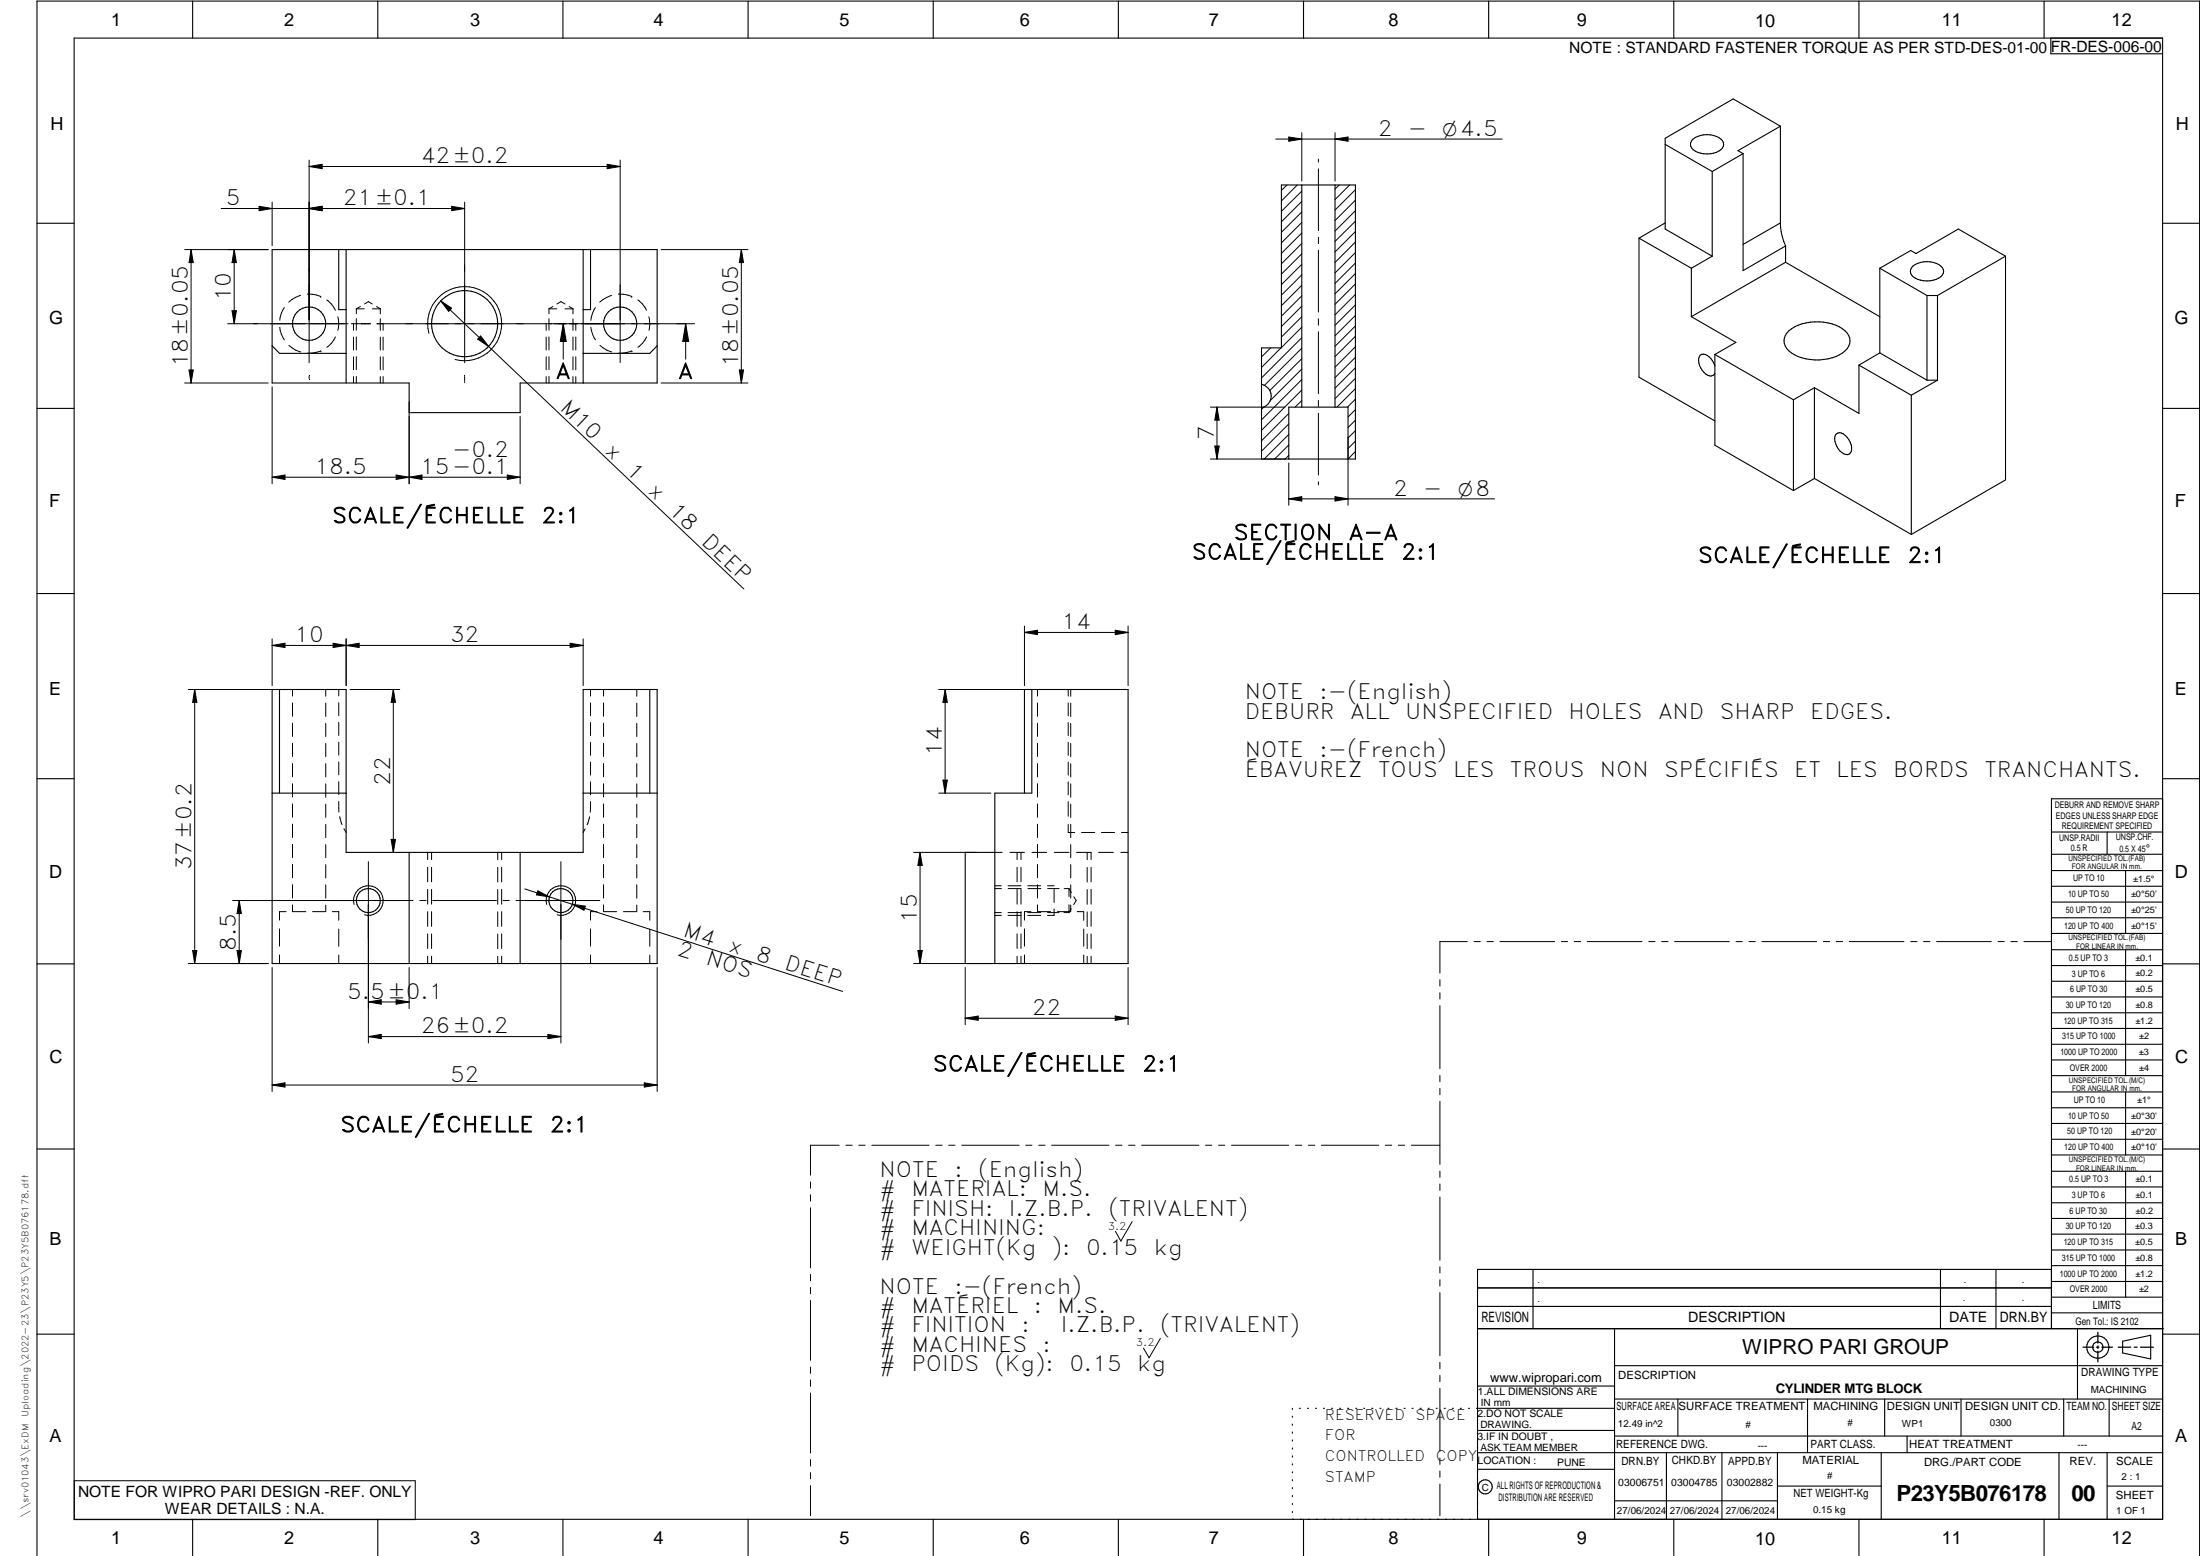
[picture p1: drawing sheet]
<svg xmlns="http://www.w3.org/2000/svg" width="594mm" height="420mm" viewBox="0 0 594 420" stroke-linecap="round" stroke-linejoin="round" font-family="sans-serif">
<g fill="none" stroke="#000" stroke-width=".3">
<path d="M20 10.3h564v400h-564zM52 .3v10M102 .3v10M152 .3v10M202 .3v10M252 .3v10M302 .3v10M352 .3v10M402 .3v10M452 .3v10M502 .3v10M552 .3v10"/>
<path d="M553.8 10.3v4.2h30.2M449.7 39l12.7 7.3M457.2 37.5a6.3 6.3 0 0 1 7.9 .5 1.89 1.89 0 0 1-1 2.8 6.3 6.3 0 0 1-7.3-.8 1.71 1.71 0 0 1 .4-2.5zM480.8 34.1l-11.5 6.6 1.4 .8M480.8 34.1v26.1M480.8 34.1l-12.8-7.4-18.3 10.6v24.5l12.7 7.4M346 50h20v74h-25.4v-30.1h5.4zM351.5 50v59.9M360.5 50v59.9M462.4 46.3v22.9M470.7 41.5l-8.3 4.8M470.7 41.5v31.6l11.5-6.7"/>
<path d="M10 60.3h10M73.5 67.4h104v36h-37v8h-30v-8h-37zM91.5 67.4v16.2h2M93.5 67.4v36M157.5 67.4v36M159.5 67.4v16.2h-2M442.6 64.3l14.1 8.1M442.6 64.3v37.6l20.5 11.8M449.7 60.2l-7.1 4.1M456.7 72.4v13.1M462.4 69.2l-5.7 3.2M480.8 60.2a15 15 0 0 0 1.4 6.2"/>
<path d="M480.8 60.2l-10.1 5.8M482.2 70.8l25.4 14.7M482.2 66.4v4.4M482.2 70.8l-25.5 14.7M507.6 72.4l12.8 7.4M507.6 72.4v22.9M516.6 71.8a6.3 6.3 0 0 1 7.9 .5 1.89 1.89 0 0 1-1 2.8 6.3 6.3 0 0 1-7.3-.8 1.71 1.71 0 0 1 .4-2.5zM520.4 79.8v22.9M520.4 79.8h2.8M523.2 79.8v22.9M541.6 69.2l-12.8-7.4-11.4 6.7-1.4-.9-8.4 4.8M541.6 69.2l-18.4 10.6"/>
<path d="M541.6 69.2v60.4l-25.5 14.7M584 60.3h10M73.5 93.4l2 2h18M177.5 93.4l-2 2h-18M456.7 85.5l12.1 7-5.7 3.2M463.1 95.7l21.2 12.3M463.1 95.7v24.5l21.2 12.3M463.1 98.8a3.8 3.8 0 0 0-3.6-3.1 2.27 2.27 0 0 0-.6 3l.4 .7a3 3 0 0 0 3.3 2l.5-.6M483 89.4a13 13 0 0 1 15.3 0 3.5 3.5 0 0 1-.7 5.9 13.1 13.1 0 0 1-14.6-.6 3.4 3.4 0 0 1 0-5.3zM502 98.6l14.1 8.1M502 98.6v13l-12-6.9M507.6 95.3l12.8 7.4"/>
<path d="M507.6 95.3l-5.6 3.3M10 110.3h10M340.6 103.8a3.3 3.3 0 0 1 2.7 3.2 3.3 3.3 0 0 1-2.7 3.2M484.3 108v24.5M490 104.7v24.5M490 104.7l-5.7 3.3M495.9 117.1a2.1 2.1 0 0 1 2.9 1 3.8 3.8 0 0 1 .9 4.2 1.41 1.41 0 0 1-2.3-.1 4.5 4.5 0 0 1-1.8-4.7zM516.1 106.7v37.6M520.4 102.7h2.8M523.2 102.7l-7.1 4M584 110.3h10M364 124v-14.1h-16v14.1"/>
<path d="M490 129.2l-5.7 3.3M490 129.2l26.1 15.1M10 160.3h10M584 160.3h10M73.5 186.2h20v44h64v-44h20v74h-104zM75.5 186.2v28M175.5 186.2v28M278.6 186.2v28h-10v46M10 210.3h10M73.5 214.2h20M157.5 214.2h20M276.6 214.2v-28h28v74h-44v-30h8"/>
<path d="M584 215.7h-30v143.1M584 210.3h10M110.5 230.2v30M140.5 230.2v30M554 224.7h30M554 230.7h30M554 235.1h30M554 239.3h30M569 224.7v6M574 235.1v17M554 243.6h30M554 247.8h30"/>
<path d="M554 252.1h30M554 256.5h30M574 256.5v33.9M10 260.3h10M554 260.7h30M554 265h30M554 269.2h30M554 273.5h30M554 277.7h30M584 260.3h10M554 282h30M554 286.2h30"/>
<path d="M554 290.4h30M554 294.9h30M554 299.1h30M574 294.9v17M10 310.3h10M554 303.4h30M554 307.6h30M554 311.9h30M554 316.3h30M574 316.3v34M584 310.3h10M554 320.5h30"/>
<path d="M554 324.8h30M554 329h30M554 333.2h30M554 337.5h30M399 358.8h185.2M399 352.8h155M399 347.8h155M414 342.8v16M436 358.8v51.5M524 342.8v16M539 342.8v16M554 341.8h30"/>
<path d="M554 346h30M554 350.3h30M554 354.5h30M554 342.8h-155v67.5M561 358.8v19M10 360.3h10M399 374.3h37M436 377.8h148M453.1 377.8v10M488.1 377.8v14.5M508.9 377.8v10M529.5 377.8v10"/>
<path d="M557.3 377.8v10M569.5 377.8v10M573.2 362.2l7.6-1.6v6.3l-7.6-1.6zM584 368.8h-148M584 360.3h10M349 380.3v.3M349 382.4v.3M349 384.6v.3M349 386.7v.3M349 388.8v.3M349 391v.3M349 393.1v.3"/>
<path d="M349 395.3v.3M349 397.4v.3M349 399.5v.3M350.9 380.3h.2M353.1 380.3h.2M355.2 380.3h.3M357.4 380.3h.3M359.6 380.3h.3M361.7 380.3h.3M363.9 380.3h.3M366.1 380.3h.3M368.3 380.3h.2"/>
<path d="M370.4 380.3h.3M372.6 380.3h.3M374.8 380.3h.3M376.9 380.3h.4M379.1 380.3h.3M381.3 380.3h.3M383.4 380.3h.4M385.6 380.3h.3M387.8 380.3h.3M390 380.3h.3M392.2 380.3h.3M394.3 380.3h.3"/>
<path d="M396.5 380.3h.3M398.7 380.3h37.3M399 396.7h37M399 392.3h185M399 386.2h37M436 387.8h148M450 392.3v18M465 392.3v18M480 392.3v18M508 392.3v18M515 387.8v4.5M556 392.3v18"/>
<path d="M569 392.3v18M52 410.3v9.7M102 410.3v9.7M152 410.3v9.7M202 410.3v9.7M252 410.3v9.7M302 410.3v9.7M349 401.7v.3M349 403.8v.4M349 406v.3M349 408.1v.3M352 410.3v9.7"/>
<path d="M402 410.3v9.7M436 405.3h44M452 410.3v9.7M480 401.3h28M502 410.3v9.7M552 410.3v9.7M569 401.3h15M10 420v-419.7h584v419.7"/>
<circle cx="83.5" cy="87.4" r="4.5"/>
<circle cx="125.5" cy="87.4" r="8.9"/>
<circle cx="167.4" cy="87.4" r="4.5"/>
<circle cx="99.5" cy="243.2" r="3.2"/>
<circle cx="151.5" cy="243.2" r="3.2"/>
<circle cx="566.5" cy="363.7" r="1.39"/>
<circle cx="566.5" cy="363.8" r="3"/>
<circle cx="401.1" cy="401.5" r="1.9"/>
</g>
<g fill="none" stroke="#000" stroke-width=".27">
<path d="M344.5 37.5h61.1M348 37l3.5 .5-3.5 .6zM351.5 35.8v13.1M360.5 37.5l3.5-.5v1.1zM360.5 35.8v13.1M59.7 56.3h65.8M70 55.7l3.5 .6-3.5 .6zM73.5 54.6v11.7M83.5 56.3l3.5-.6v1.2zM83.5 45l3.5-.6v1.2zM83.5 43.2v54.7M83.5 45h84"/>
<path d="M122 55.7l3.5 .6-3.5 .6zM125.5 54.6v43.3M164 44.4l3.5 .6-3.5 .6zM167.5 43.2v54.7M347.5 50l-1.5 1.4M350.3 50l-4.3 4.3M351.5 51.6l-5.5 5.5M351.5 54.4l-5.5 5.5M351.5 57.2l-5.5 5.5M356 43v.8M356 45.6v16.7M361.6 50l-1.1 1.1"/>
<path d="M364.4 50l-3.9 3.9M366 51.2l-5.5 5.5M366 56.9l-5.5 5.5M366 54.1l-5.5 5.5M366 59.7l-5.5 5.5M49.9 67.4h22.5M51.6 67.4v36M51.6 67.4l.6 3.5h-1.2zM63.2 67.4l.6 3.5h-1.2zM63.2 67.4v20M81.1 79.8a8.3 8.3 0 0 0-3.1 1.8M83 79.4a8.1 8.1 0 0 1 3.6 .7"/>
<path d="M165.1 79.8l-1.3 .5-1.8 1.3M167 79.4a8.1 8.1 0 0 1 3.6 .7M178.5 67.4h23.5M200.2 67.4l.6 3.5h-1.2zM200.2 67.4v36M351.5 60.1l-5.5 5.5M351.5 62.9l-5.5 5.5M351.5 65.7l-5.5 5.5M351.5 68.5l-5.5 5.5M351.5 71.4l-5.5 5.5M351.5 74.2l-5.5 5.5M351.5 77l-5.5 5.5"/>
<path d="M351.5 79.9l-5.5 5.5M356 64.1v1.7M356 67.6v16.7M366 65.4l-5.5 5.5M366 68.2l-5.5 5.5M366 71l-5.5 5.5M366 62.5l-5.5 5.5M366 73.9l-5.5 5.4M366 76.7l-5.5 5.5M366 79.5l-5.5 5.5M51 99.9h1.2l-.6 3.5zM61.5 87.4h32.5"/>
<path d="M62.6 83.9h1.2l-.6 3.5zM75.6 88.3a6.9 6.9 0 0 0 1.2 3.5M76.8 83.1a6.5 6.5 0 0 0-1.2 3.4M78 93.3a6.8 6.8 0 0 0 3.2 1.7M86.6 80.1h.1M86.6 94.8l-2.2 .5-1.3 .1M86.6 94.7h.1M88.2 81a6.7 6.7 0 0 1 2.4 2.8M90.6 91a6.3 6.3 0 0 1-2.3 2.8M91.2 85.6a6.6 6.6 0 0 1 0 3.6M94.9 87.4h5.2M95.5 87.4v1.8"/>
<path d="M95.5 91v3.5M95.5 96.4v3.5M96.2 83.4h2.1M96.2 91v3.5M96.2 96.3v3.5M96.2 83.4v1.3M96.2 86.1v3.1M97.3 82.8l-1.1 .6M98.4 82.1l1.1-.7 1 .7M100.5 83.4h2.2M101.7 82.8l1 .6M102.7 83.4v1.4"/>
<path d="M102.7 86.1v3.1M102.7 91v3.5M102.7 96.4v3.5M103.5 87.4v1.8M103.5 91v3.5M103.5 96.4v3.5M115.8 90a10 10 0 0 1 8.8-12.5 10 10 0 0 1 10.8 10.8 10 10 0 0 1-12.5 8.8M119 81.2l3 2-.8 .9zM119 81.2l81.9 77.8M129.8 90.7l2.1 2.9-2.9-2zM147.5 87.4v1.8M147.5 91v3.5"/>
<path d="M147.5 96.4v3.5M148.2 83.4h2.2M148.2 83.4v1.3M148.2 86.1v3.1M148.2 91v3.5M148.2 96.3v3.5M149.3 82.8l-1.1 .6M150.4 82.1l1.1-.7 1.1 .7M152.1 87.4v9.6M152.1 87.4l.8 4.8h-1.6zM152.6 83.4h2.1M153.7 82.8l1 .6"/>
<path d="M154.7 83.4v1.4M154.7 86.1v3.1M154.7 91v3.5M154.7 96.4v3.5M155.5 87.4v1.8M155.5 91v3.5M155.5 96.4v3.5M159.5 88.3a7.5 7.5 0 0 0 1.3 3.5M160.8 83.1a7.7 7.7 0 0 0-1.3 3.4M162 93.3a7.3 7.3 0 0 0 3.2 1.7M170.6 80.1h.1M170.6 94.8l-2.2 .5-1.4 .1"/>
<path d="M170.6 94.7h.1M172.2 81a7.1 7.1 0 0 1 2.4 2.8M174.6 91a6.8 6.8 0 0 1-2.4 2.8M175.2 85.6a7.2 7.2 0 0 1 .1 3.6M185.2 87.4l.8 4.8h-1.6zM185.2 87.4v9.6M187.6 87.4h-85.8M199.6 99.9h1.2l-.6 3.5zM343.1 93.9l-2.5 2.5M345.9 93.9l-5.3 5.3M351.5 82.7l-5.5 5.5M351.5 85.5l-5.5 5.5"/>
<path d="M351.5 88.3l-5.5 5.6M351.5 91.2l-10.9 10.9M351.5 94l-10 10.1M351.5 99.7l-8.5 8.5M351.5 96.9l-8.6 8.6M356 86.1v1.7M356 89.6v16.7M366 85.2l-5.5 5.5M366 88l-5.5 5.5M366 96.5l-5.5 5.5M366 99.3l-5.5 5.5M366 82.3l-5.5 5.5"/>
<path d="M366 90.8l-5.5 5.5M366 93.6l-5.5 5.5M49.9 103.4h22.5M73.5 104.4v26.2M83.5 101.6v.6M95.5 101.7v1.7M96.2 101.6v1.8M102.7 101.7v1.7M103.5 101.7v1.7M110.5 108.5v22.1M125.5 101.6v1.4M125.5 103.3h.1"/>
<path d="M140.5 112.4v18.2M147.5 101.7v1.7M148.2 101.6v1.8M154.7 101.7v1.7M155.5 101.7v1.7M178.5 103.4h23.5M326.8 109.9h20.2M328.6 109.9v14.1M328.6 109.9l.6 3.6h-1.2zM341.2 109.9l-.6 .6M348 117.3l-6.6 6.7M348 111.6l-7.4 7.4"/>
<path d="M348 114.5l-7.4 7.3M351.5 108.2l-1.8 1.7M351.5 102.5l-10.9 10.9M351.5 105.3l-10.9 10.9M356 108.1v1.7M356 111.6v16.7M364 118v18.4M366 102.2l-5.5 5.5M366 104.9l-5 5M366 110.6l-2 2M366 113.5l-2 1.9M366 116.3l-2 2"/>
<path d="M366 119.1l-2 2M366 107.8l-2.2 2.1M73.5 128.9h67M73.5 128.9l3.5-.6v1.2zM107 128.3l7 1.2v-1.2l-7 1.2zM137 128.3l3.5 .6-3.5 .6zM326.8 124h20.2M328 120.4h1.2l-.6 3.6zM348 123l-1 1M348 125v11.4M348 134.7l3.5-.6v1.2zM348 134.7h55.6"/>
<path d="M348 120.1l-3.8 3.9M356 130.1v.8M360.5 134.1l3.5 .6-3.5 .6zM366 121.9l-2 2.1M73.5 172.5v12.6M73.5 174.3h84M73.5 174.3l3.5-.6v1.1zM90 173.7l3.5 .6-3.5 .5zM93.5 172.5v12.6M93.5 174.3l3.5-.6v1.1zM154 173.7l3.5 .6-3.5 .5zM157.5 172.5v12.6"/>
<path d="M276.6 169v16.1M276.6 170.8l3.6-.6v1.2zM276.6 170.8h28M301.2 170.2l3.4 .6-3.4 .6zM304.6 169v16.1M50.8 186.2h23.6M52.6 186.2v74M52.6 186.2l.6 3.5h-1.2zM79 186.2v1.8M79 189.8v3.6M79 195.3v3.5M88 186.2v1.8"/>
<path d="M88 189.9v3.6M88 195.3v3.6M91.5 186.2v1.7M91.5 189.7v3.6M91.5 195.1v3.5M94.5 186.2h13.4M106.2 186.2l.6 3.5h-1.2zM106.2 186.2v44M159.5 186.2v1.8M159.5 189.8v3.5M159.5 195.1v3.5M163 186.2v1.8"/>
<path d="M163 189.8v3.6M163 195.3v3.5M172 186.2v1.8M172 189.9v3.6M172 195.3v3.6M253.5 186.2h24.1M255.2 186.2v28M255.2 186.2l.6 3.5h-1.2zM280.2 186.2v1.8M280.2 189.8v3.6M280.2 195.3v3.5M288.5 186.2v1.8"/>
<path d="M288.5 189.8v3.5M288.5 195.1v3.5M289.1 186.2v1.8M289.1 189.9v3.6M289.1 195.3v3.6M79 200.7v3.6M79 206.2v3.6M79 211.6v3.6M79 217.1v3.6M88 200.7v3.6M88 206.2v3.6M88 211.7v3.6"/>
<path d="M88 217.1v3.6M91.5 200.4v3.5M91.5 205.7v3.6M91.5 211.1v3.5M91.5 216.4v2.9M159.5 216.5l-.1 2.8M159.5 200.4v3.6M159.5 205.8v3.5M159.5 211.1v3.5M163 200.7v3.6M163 206.2v3.6M163 211.6v3.6"/>
<path d="M163 217.1v3.6M172 200.7v3.6M172 206.2v3.6M172 211.7v3.6M172 217.1v3.6M253.5 214.2h14.1M254.6 210.7h1.2l-.6 3.5zM280.2 200.7v3.6M280.2 206.2v3.6M280.2 211.6v3.6M280.2 217.1v3.6M288.5 216.5v3.9"/>
<path d="M288.5 200.4v3.6M288.5 205.8v3.5M288.5 211.1v3.5M289.1 200.7v3.6M289.1 206.2v3.6M289.1 211.7v3.6M289.1 217.1v3.6M79 222.5v3.6M79 228v3.6M79 233.4v3.6M79 238.9v3.6M88 222.6v3.6"/>
<path d="M88 228v3.6M88 233.5v3.6M88 238.9v3.6M91.7 220.5l.7 2.2M92.9 223.8l.6 1M99.5 232.7v48.9M105.6 226.7h1.2l-.6 3.5zM115.5 230.2v1.9M115.5 234.2v3.9M116.5 230.2v1.9M116.5 234.2v3.9M134.4 230.2v2"/>
<path d="M134.4 234.2v4M135.5 230.2v1.9M135.5 234.2v3.9M151.5 232.7v48.9M158 223.8l-.5 1M159.2 220.6l-.7 2.1M163 222.5v3.6M163 228v3.6M163 233.4v3.6M163 238.9v3.6M172 222.6v3.6M172 228v3.6"/>
<path d="M172 233.5v3.6M172 238.9v3.6M246.7 230.2h16.9M248.4 230.2v30M248.4 230.2l.6 3.5h-1.1zM268.6 239.9h1.8M268.6 239.2h1.8M268.6 230.2h2M272.2 239.2h3.5M272.2 239.9h3.6M272.7 230.2h3.9M274.7 230.2v1.9"/>
<path d="M274.7 234.2v3.9M275.7 230.2v1.9M275.7 234.2v3.9M277.5 239.2h3.5M277.6 239.9h3.5M278.7 230.2h4M280.2 222.5v3.6M280.2 228v3.6M280.2 233.4v3.6M280.2 238.9v3.6M282.9 239.2h1.7M284.7 230.2h4"/>
<path d="M286 239.9h-3.1M287.4 239.9h1.3M288.5 222.6v2.2h1.7M288.7 239.9l.6 1.1M288.7 239.9v2.2M289.1 222.6v3.6M289.1 228v3.6M289.1 233.5v3.6M289.1 238.9v3.6M290.7 230.2h3.9v1.9M292.1 224.8h3.5M293.6 230.2v2"/>
<path d="M293.6 234.2v4M294.6 234.2v3.9M296.7 230.2h3.9M297.4 224.8h3.6M302.7 230.2h1.9M302.8 224.8h1.8M52 256.7h1.2l-.6 3.5zM62.8 243.2h48.7M64 256.7h1.2l-.6 3.5zM64.6 243.2v17M64.6 243.2l.6 3.5h-1.2zM75.5 250.8v4.7"/>
<path d="M75.5 257.9v2.3M77.3 246.2h-1.8v2.3M79 244.3v1.9M79.1 246.2h3.5M84.4 246.2h3.5M88 244.4v1.8M89.7 246.2h1.8v2.3M91.5 250.9v4.6M91.5 257.9v2.3M95.6 244.2a4 4 0 0 1 3.5-5 4 4 0 0 1 4.3 4.3 4 4 0 0 1-5 3.5M113.4 243.2h1.7M115.5 240.2v3.9"/>
<path d="M115.5 246.2v3.9M115.5 252.2v3.9M115.5 258.2v2M116.5 240.2v3.9M116.5 246.2v3.9M116.5 252.2v3.9M116.5 258.2v2M116.8 243.2h17.3M134.4 240.2v4M134.4 246.2v4M134.4 252.2v4M134.4 258.2v2"/>
<path d="M135.5 240.2v3.9M135.5 246.2v3.9M135.5 252.2v3.9M135.5 258.2v2M135.8 243.2h1.7M139.4 243.2h22.6M141.7 240l85.8 27.7M145.2 240.5l3.2 1.7-3.5-.6zM147.6 244.2a4 4 0 0 1 3.5-5 4 4 0 0 1 4.3 4.3 4 4 0 0 1-5 3.5M154.6 244.2l3.5 .5-.4 1.1zM159.5 250.8v4.7M159.5 257.9v2.3"/>
<path d="M161.2 246.2h-1.7v2.3M163 244.3v1.9M163 246.2h3.5M168.4 246.2h3.5M172 244.4v1.8M173.7 246.2h1.8v2.3M175.5 250.9v4.6M175.5 257.9v2.3M247.9 256.7h1.1l-.6 3.5zM268.6 246.4h1.8M268.6 247.2h1.8M272.2 246.4h3.5"/>
<path d="M272.2 247.2h3.5M274.7 240.2v3.9M274.7 246.2v3.9M274.7 252.2v3.9M274.7 258.2v2M275.7 240.2v3.9M275.7 246.2v3.9M275.7 252.2v3.9M275.7 258.2v2M276.6 250.8v4.7M276.6 257.9v2.3M277.5 246.4h3.5"/>
<path d="M277.5 247.2h3.5M278.4 246.2h-1.8v2.3M280.2 244.3v1.9M280.2 246.2h3.5M284.6 245.4v1.8h-1.7M284.6 240.2v3.5M285.5 246.2h3.5M286 246.4h-3.1M287.3 246.4h1.4M288.7 244.3v2.1M289.1 244.4v1.8M289.3 245.4l-.6 1"/>
<path d="M290 242.1l.6 1.1-.7 1.1M290.9 246.2h1.7v2.3M292.6 250.9v4.6M292.6 257.9v2.3M293.6 240.2v4M293.6 246.2v4M293.6 252.2v4M293.6 258.2v2M294.6 240.2v3.9M294.6 246.2v3.9M294.6 252.2v3.9M294.6 258.2v2"/>
<path d="M396.2 254.3h-7.4v8.5M398.1 254.3h1.6M401.5 254.3h1.8M405 254.3h14.8M421.6 254.3h1.7M425.1 254.3h1.7M428.6 254.3h14.8M445.2 254.3h1.7M448.7 254.3h1.7M452.2 254.3h14.8M468.8 254.3h1.7M472.3 254.3h1.7"/>
<path d="M475.8 254.3h14.8M492.4 254.3h1.7M495.8 254.3h1.8M499.4 254.3h14.7M516 254.3h1.6M519.4 254.3h1.8M522.9 254.3h14.8M539.5 254.3h1.7M543 254.3h1.7M546.5 254.3h7.4M50.8 260.2h21.6M73.5 261.2v33.5"/>
<path d="M99.5 279.9h52M99.5 270.6h11M99.5 279.9l3.4-.6v1.2zM99.5 270.6l3.4-.6v1.1zM107 270l3.5 .6-3.5 .5zM110.5 261.2v11.1M147.9 279.3l3.6 .6-3.6 .6zM177.5 261.2v33.5M246.7 260.2h20.9M260.6 275h44M260.6 275l3.6-.6v1.1zM260.6 261.2v15.5"/>
<path d="M301.2 274.4l3.4 .6-3.4 .5zM304.6 261.2v15.5M388.8 264.5v1.8M388.8 268.1v1.6M388.8 271.6v17M73.5 293h104M73.5 293l3.5-.6v1.1zM174 292.4l3.5 .6-3.5 .5zM388.8 290.4v1.7M388.8 293.9v1.7M388.8 297.4v17M218.9 319.2v1.6"/>
<path d="M226.6 309.2h-7.7v8.1M228.4 309.2h1.7M231.9 309.2h1.7M235.4 309.2h15.5M252.7 309.2h1.7M256.2 309.2h1.7M259.7 309.2h15.5M277 309.2h1.7M280.5 309.2h1.7M284 309.2h15.5M301.2 309.2h1.8M304.8 309.2h1.7"/>
<path d="M308.3 309.2h15.5M325.5 309.2h1.7M329.1 309.2h1.6M332.6 309.2h15.4M349.8 309.2h1.7M353.3 309.2h1.7M356.8 309.2h15.5M374.1 309.2h1.7M377.6 309.2h1.7M381.1 309.2h7.7M388.8 316.2v1.7M388.8 319.7v1.7"/>
<path d="M218.9 322.6v1.8M218.9 326.1v16.2M305.7 329.9l-3 5.2-1.5-2.6M388.8 323.2v17.1M218.9 344.1v1.8M218.9 347.6v1.7M218.9 351.2v16.1M388.8 342.1v1.6M388.8 345.6v1.7M388.8 349v17.1M218.9 369.1v1.7M218.9 372.6v1.8"/>
<path d="M218.9 376.1v16.2M313.3 361.4l-3 5.2-1.5-2.6M388.8 367.9v1.7M388.8 371.4v1.7M388.8 374.9v17M20.1 399.8h92v10.5h-92zM218.9 394.1v1.8M218.9 397.6v1.7M388.8 393.7v1.7M388.8 397.2v1.7M218.9 401.2v8.1M388.8 400.7v8.6"/>
</g>
<path d="M566.5 359.7v3M562.5 363.8h2.9M566.1 363.8h.7M566.5 363.4v.7M566.5 364.9v2.8M567.6 363.8h2.9M572 363.8h3.4M576.3 363.8h.8M578 363.8h3.5" fill="none" stroke="#000" stroke-width=".34"/>
<g fill="#000">
<path d="M348 37l3.5 .5-3.5 .6zM360.5 37.5l3.5-.5v1.1zM70 55.7l3.5 .6-3.5 .6zM83.5 56.3l3.5-.6v1.2zM83.5 45l3.5-.6v1.2zM122 55.7l3.5 .6-3.5 .6zM164 44.4l3.5 .6-3.5 .6zM51.6 67.4l.6 3.5h-1.2zM63.2 67.4l.6 3.5h-1.2zM200.2 67.4l.6 3.5h-1.2zM51 99.9h1.2l-.6 3.5zM62.6 83.9h1.2l-.6 3.5z"/>
<path d="M119 81.2l3 2-.8 .9zM129.8 90.7l2.1 2.9-2.9-2zM152.1 87.4l.8 4.8h-1.6zM185.2 87.4l.8 4.8h-1.6zM199.6 99.9h1.2l-.6 3.5zM328.6 109.9l.6 3.6h-1.2zM73.5 128.9l3.5-.6v1.2zM107 128.3l3.5 .6-3.5 .6zM110.5 128.9l3.5-.6v1.2zM137 128.3l3.5 .6-3.5 .6zM328 120.4h1.2l-.6 3.6zM348 134.7l3.5-.6v1.2z"/>
<path d="M360.5 134.1l3.5 .6-3.5 .6zM73.5 174.3l3.5-.6v1.1zM90 173.7l3.5 .6-3.5 .5zM93.5 174.3l3.5-.6v1.1zM154 173.7l3.5 .6-3.5 .5zM276.6 170.8l3.6-.6v1.2zM301.2 170.2l3.4 .6-3.4 .6zM52.6 186.2l.6 3.5h-1.2zM106.2 186.2l.6 3.5h-1.2zM255.2 186.2l.6 3.5h-1.2zM254.6 210.7h1.2l-.6 3.5zM105.6 226.7h1.2l-.6 3.5z"/>
<path d="M248.4 230.2l.6 3.5h-1.1zM52 256.7h1.2l-.6 3.5zM64 256.7h1.2l-.6 3.5zM64.6 243.2l.6 3.5h-1.2zM145.2 240.5l3.2 1.7-3.5-.6zM154.6 244.2l3.5 .5-.4 1.1zM247.9 256.7h1.1l-.6 3.5zM99.5 270.6l3.4-.6v1.1zM107 270l3.5 .6-3.5 .5zM260.6 275l3.6-.6v1.1zM301.2 274.4l3.4 .6-3.4 .5zM73.5 293l3.5-.6v1.1z"/>
<path d="M99.5 279.9l3.4-.6v1.2zM147.9 279.3l3.6 .6-3.6 .6zM174 292.4l3.5 .6-3.5 .5z"/>
</g>
<g font-size="6">
<text x="512.1" y="405.2">P23Y5B076178</text>
<text x="559.4" y="405.2">00</text>
</g>
<g font-size="5.7">
<text x="372.1" y="36.7">2</text>
<text x="380.2" y="36.7">-</text>
<text x="113.6" y="44.1">42±0.2</text>
<text x="61" y="55.4">5</text>
<text x="92.6" y="55.4">21±0.1</text>
<text x="62.4" y="81.4" transform="rotate(-90 62.4 81.4)">10</text>
<text x="50.8" y="99.2" transform="rotate(-90 50.8 99.2)">18±0.05</text>
<text x="199.3" y="99.2" transform="rotate(-90 199.3 99.2)">18±0.05</text>
<text x="150.1" y="102.2">A</text>
<text x="183.1" y="102.2">A</text>
<text x="151" y="110.4" transform="rotate(43 151 110.4)">M10</text>
<text x="327.7" y="118.9" transform="rotate(-90 327.7 118.9)">7</text>
<text x="122.1" y="123.4">-0.2</text>
<text x="163.2" y="122" transform="rotate(43 163.2 122)">x</text>
<text x="84.9" y="128">18.5</text>
<text x="113.5" y="128">15-0.1</text>
<text x="168.8" y="127.4" transform="rotate(43 168.8 127.4)">1</text>
<text x="174.7" y="133" transform="rotate(43 174.7 133)">x</text>
<text x="376.2" y="133.8">2</text>
<text x="384.3" y="133.8">-</text>
<text x="89.7" y="141.2">SCALE/ÉCHELLE</text>
<text x="146.2" y="141.2">2:1</text>
<text x="180.4" y="138.3" transform="rotate(43 180.4 138.3)">18</text>
<text x="189.2" y="146.7" transform="rotate(43 189.2 146.7)">DEEP</text>
<text x="333.2" y="145.8">SECTION</text>
<text x="364.2" y="145.8">A-A</text>
<text x="321.9" y="151">SCALE/ÉCHELLE</text>
<text x="378.4" y="151">2:1</text>
<text x="458.5" y="151.9">SCALE/ÉCHELLE</text>
<text x="515.1" y="151.9">2:1</text>
<text x="79.5" y="173.4">10</text>
<text x="121.5" y="173.4">32</text>
<text x="286.7" y="169.9">14</text>
<text x="336.1" y="188.8">NOTE</text>
<text x="356.3" y="188.8">:-(English)</text>
<text x="336.1" y="194">DEBURR</text>
<text x="364.6" y="194">ALL</text>
<text x="379.5" y="194">UNSPECIFIED</text>
<text x="423.6" y="194">HOLES</text>
<text x="447.7" y="194">AND</text>
<text x="464.4" y="194">SHARP</text>
<text x="488.8" y="194">EDGES.</text>
<text x="254.3" y="204.1" transform="rotate(-90 254.3 204.1)">14</text>
<text x="336.1" y="204.5">NOTE</text>
<text x="336.1" y="209.8">ÉBAVUREZ</text>
<text x="356.3" y="204.5">:-(French)</text>
<text x="372.1" y="209.8">TOUS</text>
<text x="392.4" y="209.8">LES</text>
<text x="407.7" y="209.8">TROUS</text>
<text x="432" y="209.8">NON</text>
<text x="449.4" y="209.8">SPÉCIFIÉS</text>
<text x="484.5" y="209.8">ET</text>
<text x="495.9" y="209.8">LES</text>
<text x="511.2" y="209.8">BORDS</text>
<text x="535.8" y="209.8">TRANCHANTS.</text>
<text x="105.3" y="212.1" transform="rotate(-90 105.3 212.1)">22</text>
<text x="51.7" y="235" transform="rotate(-90 51.7 235)">37±0.2</text>
<text x="247.6" y="249.1" transform="rotate(-90 247.6 249.1)">15</text>
<text x="63.7" y="256.8" transform="rotate(-90 63.7 256.8)">8.5</text>
<text x="182.6" y="257.8" transform="rotate(18 182.6 257.8)">2</text>
<text x="184.2" y="252.8" transform="rotate(18 184.2 252.8)">M4</text>
<text x="196.4" y="256.8" transform="rotate(18 196.4 256.8)">x</text>
<text x="190.3" y="260.3" transform="rotate(18 190.3 260.3)">NOS</text>
<text x="203.9" y="259.1" transform="rotate(18 203.9 259.1)">8</text>
<text x="211.6" y="261.6" transform="rotate(18 211.6 261.6)">DEEP</text>
<text x="93.8" y="269.7">5.5±0.1</text>
<text x="278.7" y="274.1">22</text>
<text x="113.6" y="279">26±0.2</text>
<text x="121.5" y="292.1">52</text>
<text x="251.9" y="289.3">SCALE/ÉCHELLE</text>
<text x="308.5" y="289.3">2:1</text>
<text x="91.9" y="305.7">SCALE/ÉCHELLE</text>
<text x="148.5" y="305.7">2:1</text>
<text x="237.5" y="317.8">NOTE</text>
<text x="257.7" y="317.8">:</text>
<text x="264.1" y="317.8">(English)</text>
<text x="237.5" y="323">#</text>
<text x="246.1" y="323">MATERIAL:</text>
<text x="281.5" y="323">M.S.</text>
<text x="237.5" y="328.3">#</text>
<text x="246.1" y="328.3">FINISH:</text>
<text x="272.4" y="328.3">I.Z.B.P.</text>
<text x="299.3" y="328.3">(TRIVALENT)</text>
<text x="237.5" y="333.5">#</text>
<text x="246.1" y="333.5">MACHINING:</text>
<text x="237.5" y="338.8">#</text>
<text x="246.1" y="338.8">WEIGHT(Kg</text>
<text x="284" y="338.8">):</text>
<text x="293.3" y="338.8">0.15</text>
<text x="311.6" y="338.8">kg</text>
<text x="237.5" y="349.3">NOTE</text>
<text x="257.7" y="349.3">:-(French)</text>
<text x="237.5" y="354.5">#</text>
<text x="237.5" y="359.8">#</text>
<text x="246.1" y="359.8">FINITION</text>
<text x="246.1" y="354.5">MATÉRIEL</text>
<text x="275.8" y="359.8">:</text>
<text x="279.2" y="354.5">:</text>
<text x="285.6" y="354.5">M.S.</text>
<text x="286.4" y="359.8">I.Z.B.P.</text>
<text x="313.3" y="359.8">(TRIVALENT)</text>
<text x="237.5" y="365">#</text>
<text x="246.1" y="365">MACHINES</text>
<text x="281.5" y="365">:</text>
<text x="237.5" y="370.3">#</text>
<text x="246.1" y="370.3">POIDS</text>
<text x="268.5" y="370.3">(Kg):</text>
<text x="288.8" y="370.3">0.15</text>
<text x="307.1" y="370.3">kg</text>
</g>
<text font-size="5.6" x="470.5" y="365.5">WIPRO PARI GROUP</text>
<g font-size="5.4">
<text x="389.5" y="36.7">O4.5</text>
<text x="393.7" y="133.8">O8</text>
</g>
<g font-size="4.9">
<text x="30" y="6.9">1</text>
<text x="76.7" y="6.9">2</text>
<text x="127" y="6.9">3</text>
<text x="176.5" y="6.9">4</text>
<text x="226.7" y="6.9">5</text>
<text x="275.4" y="6.9">6</text>
<text x="326.4" y="6.9">7</text>
<text x="375" y="6.9">8</text>
<text x="425.8" y="6.9">9</text>
<text x="473.9" y="7.3">10</text>
<text x="524.3" y="6.9">11</text>
<text x="570.2" y="6.9">12</text>
<text x="13.6" y="35.1">H</text>
<text x="587.6" y="35.1">H</text>
<text x="13.2" y="87.5">G</text>
<text x="587.2" y="87.5">G</text>
<text x="13.2" y="137">F</text>
<text x="587.2" y="137">F</text>
<text x="13.2" y="187.6">E</text>
<text x="587.2" y="187.6">E</text>
<text x="13.2" y="237">D</text>
<text x="587.2" y="237">D</text>
<text x="13.4" y="287.1">C</text>
<text x="587.4" y="287.1">C</text>
<text x="13.4" y="336.2">B</text>
<text x="587.4" y="336.2">B</text>
<text x="13.4" y="389.3">A</text>
<text x="587.4" y="389.3">A</text>
<text x="30" y="416.9">1</text>
<text x="76.7" y="416.9">2</text>
<text x="127" y="416.9">3</text>
<text x="176.5" y="416.9">4</text>
<text x="226.7" y="416.9">5</text>
<text x="275.4" y="416.9">6</text>
<text x="326.4" y="416.9">7</text>
<text x="375" y="416.9">8</text>
<text x="425.8" y="416.9">9</text>
<text x="473.9" y="417.3">10</text>
<text x="524.3" y="416.9">11</text>
<text x="570.2" y="416.9">12</text>
</g>
<g font-size="4.2">
<text x="423.7" y="14.3">NOTE : STANDARD FASTENER TORQUE AS PER STD-DES-01-00</text>
<text x="553.8" y="14">FR-DES-006-00</text>
<text x="21.1" y="404.3">NOTE FOR WIPRO PARI DESIGN -REF. ONLY</text>
<text x="44.5" y="408.8">WEAR DETAILS : N.A.</text>
</g>
<g font-size="3.9">
<text x="400" y="357.1">REVISION</text>
<text x="455.9" y="357.1">DESCRIPTION</text>
<text x="526.4" y="357.1">DATE</text>
<text x="540" y="357.1">DRN.BY</text>
<text x="357.8" y="383.3">RESERVED</text>
<text x="382.3" y="383.3">SPACE</text>
<text x="357.8" y="388.9">FOR</text>
<text x="357.8" y="394.5">CONTROLLED</text>
<text x="387.8" y="394.5">COPY</text>
<text x="357.8" y="400">STAMP</text>
</g>
<text font-size="3.6" x="479.5" y="376.1">CYLINDER MTG BLOCK</text>
<text font-size="3.5" x="402.4" y="373.3">www.wipropari.com</text>
<g font-size="3.1">
<text x="565.1" y="353.5">LIMITS</text>
<text x="562" y="371.7">DRAWING TYPE</text>
<text x="437" y="372.3">DESCRIPTION</text>
<text x="436.5" y="380.8">SURFACE AREA</text>
<text x="453.3" y="380.8">SURFACE TREATMENT</text>
<text x="489.7" y="380.8">MACHINING</text>
<text x="509.5" y="380.8">DESIGN UNIT</text>
<text x="530.6" y="380.8">DESIGN UNIT CD.</text>
<text x="558" y="380.6">TEAM NO.</text>
<text x="570.3" y="380.7">SHEET SIZE</text>
<text x="575.6" y="386.1">A2</text>
<text x="436.4" y="391.1">REFERENCE DWG.</text>
<text x="437.8" y="395.5">DRN.BY</text>
<text x="451.4" y="395.4">CHKD.BY</text>
<text x="466.6" y="395.5">APPD.BY</text>
<text x="486.7" y="395.4">MATERIAL</text>
<text x="488.9" y="390.9">PART CLASS.</text>
<text x="515.6" y="390.9">HEAT TREATMENT</text>
<text x="519.6" y="395.9">DRG./PART CODE</text>
<text x="558.9" y="395.5">REV.</text>
<text x="571.4" y="395.6">SCALE</text>
<text x="484.3" y="404.2">NET WEIGHT-Kg</text>
<text x="571.4" y="404.7">SHEET</text>
</g>
<text font-size="3" x="579.5" y="230.1">°</text>
<g font-size="2.8">
<text x="299.1" y="332.1">3.2</text>
<text x="560.4" y="357.7">Gen Tol.: IS 2102</text>
<text x="306.7" y="363.6">3.2</text>
<text x="399.1" y="376.6">1.ALL DIMENSIONS ARE</text>
<text x="399" y="382.7">2.DO NOT SCALE</text>
<text x="399" y="388.7">3.IF IN DOUBT ,</text>
<text x="399" y="395.4">LOCATION :</text>
<text x="420.5" y="396">PUNE</text>
<text x="404.2" y="402">ALL RIGHTS OF REPRODUCTION &amp;</text>
<text x="437" y="401.2">03006751</text>
<text x="451.3" y="401.2">03004785</text>
<text x="466.3" y="401.2">03002882</text>
<text x="404.7" y="405.4">DISTRIBUTION ARE RESERVED</text>
</g>
<g font-size="2.7">
<text x="564.6" y="376.2">MACHINING</text>
<text x="399.9" y="379.7">IN mm</text>
<text x="399.7" y="385.7">DRAWING.</text>
<text x="436.9" y="385.4">12.49 in^2</text>
<text x="471.4" y="385.5">#</text>
<text x="498.9" y="385">#</text>
<text x="513.6" y="385.3">WP1</text>
<text x="537.3" y="385.1">0300</text>
<text x="399.7" y="391.8">ASK TEAM MEMBER</text>
<text x="474.6" y="391.2">---</text>
<text x="561" y="391.1">---</text>
<text x="493.4" y="399.5">#</text>
<text x="572.8" y="399.7">2 : 1</text>
<text x="400.1" y="402.5">C</text>
<text x="436.6" y="408.7">27/06/2024</text>
<text x="450.9" y="408.8">27/06/2024</text>
<text x="466" y="408.9">27/06/2024</text>
<text x="489.6" y="408.5">0.15 kg</text>
<text x="571.4" y="408.7">1 OF 1</text>
</g>
<g font-size="2.5">
<text x="554.9" y="218.3">DEBURR AND REMOVE SHARP</text>
<text x="555.2" y="221">EDGES UNLESS SHARP EDGE</text>
<text x="556.1" y="227.1">UNSP.RADII</text>
<text x="556.8" y="223.8">REQUIREMENT SPECIFIED</text>
<text x="571.4" y="226.9">UNSP.CHF.</text>
<text x="559.2" y="229.9">0.5 R</text>
<text x="572.3" y="230.1">0.5 X 45</text>
<text x="559.8" y="238">UP TO 10</text>
<text x="576.1" y="238.1">±1.5°</text>
<text x="558.5" y="242.2">10 UP TO 50</text>
<text x="575.5" y="242.3">±0°50'</text>
<text x="557.4" y="250.7">120 UP TO 400</text>
<text x="557.9" y="246.5">50 UP TO 120</text>
<text x="575.5" y="250.7">±0°15'</text>
<text x="575.5" y="246.5">±0°25'</text>
<text x="558.7" y="259.4">0.5 UP TO 3</text>
<text x="559.5" y="263.7">3 UP TO 6</text>
<text x="576.6" y="263.6">±0.2</text>
<text x="576.6" y="259.4">±0.1</text>
<text x="559" y="267.9">6 UP TO 30</text>
<text x="576.6" y="267.9">±0.5</text>
<text x="557.8" y="272.2">30 UP TO 120</text>
<text x="576.6" y="272.2">±0.8</text>
<text x="556.9" y="280.7">315 UP TO 1000</text>
<text x="557.3" y="276.4">120 UP TO 315</text>
<text x="576.6" y="276.4">±1.2</text>
<text x="577.7" y="280.7">±2</text>
<text x="556.4" y="284.9">1000 UP TO 2000</text>
<text x="577.6" y="284.9">±3</text>
<text x="558.9" y="289.2">OVER 2000</text>
<text x="577.7" y="289.3">±4</text>
<text x="560" y="297.9">UP TO 10</text>
<text x="577.1" y="297.9">±1°</text>
<text x="558.5" y="302.1">10 UP TO 50</text>
<text x="575.5" y="302.1">±0°30'</text>
<text x="557.4" y="310.6">120 UP TO 400</text>
<text x="558.2" y="306.3">50 UP TO 120</text>
<text x="575.5" y="310.6">±0°10'</text>
<text x="575.5" y="306.4">±0°20'</text>
<text x="558.8" y="319.2">0.5 UP TO 3</text>
<text x="559.4" y="323.4">3 UP TO 6</text>
<text x="576.6" y="319.2">±0.1</text>
<text x="576.6" y="323.5">±0.1</text>
<text x="558.9" y="327.7">6 UP TO 30</text>
<text x="576.7" y="327.7">±0.2</text>
<text x="557.8" y="332">30 UP TO 120</text>
<text x="576.6" y="332">±0.3</text>
<text x="556.8" y="340.5">315 UP TO 1000</text>
<text x="557.3" y="336.3">120 UP TO 315</text>
<text x="576.6" y="336.3">±0.5</text>
<text x="576.6" y="340.5">±0.8</text>
<text x="415.2" y="346.4">.</text>
<text x="530.3" y="346.5">.</text>
<text x="545.9" y="346.4">.</text>
<text x="556.2" y="344.7">1000 UP TO 2000</text>
<text x="576.6" y="344.7">±1.2</text>
<text x="415.2" y="351.5">.</text>
<text x="530" y="351.3">.</text>
<text x="545.9" y="351.4">.</text>
<text x="558.9" y="349">OVER 2000</text>
<text x="577.6" y="349">±2</text>
</g>
<g font-size="2.4">
<text x="7.7" y="382.7" transform="rotate(-90 7.7 382.7)">Uploading\2022-23\P23Y5\P23Y5B076178.dft</text>
<text x="7.7" y="409.8" transform="rotate(-90 7.7 409.8)">\\srv01043\ExDM</text>
</g>
<g font-size="2.1">
<text x="558.5" y="232.4">UNSPECIFIED TOL.(FAB)</text>
<text x="559.5" y="234.7">FOR ANGULAR IN mm.</text>
<text x="558.6" y="253.9">UNSPECIFIED TOL.(FAB)</text>
<text x="560.7" y="256.3">FOR LINEAR IN mm.</text>
<text x="558.7" y="292.3">UNSPECIFIED TOL.(M/C)</text>
<text x="559.6" y="294.7">FOR ANGULAR IN mm.</text>
<text x="558.7" y="313.7">UNSPECIFIED TOL.(M/C)</text>
<text x="560.6" y="316.1">FOR LINEAR IN mm.</text>
</g>
</svg>
